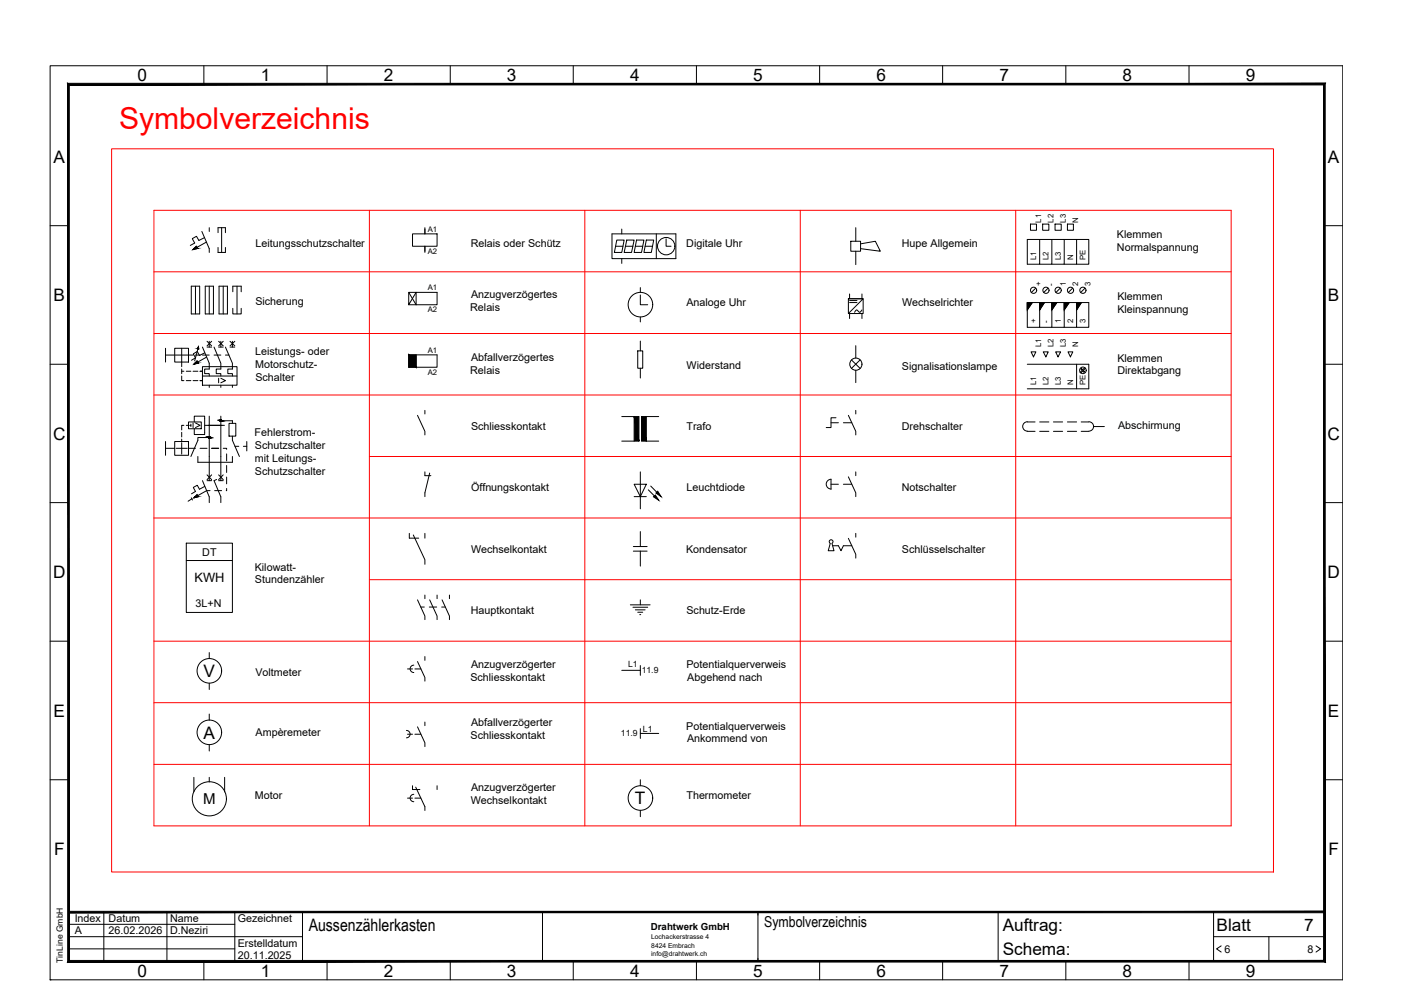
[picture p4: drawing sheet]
<svg xmlns="http://www.w3.org/2000/svg" width="297mm" height="210mm" viewBox="0 0 297 210" stroke-linecap="round" stroke-linejoin="round" font-family="sans-serif">
<g fill="none" stroke="#000" stroke-width=".21">
<path d="M10.6 13.9h274.1v193.8h-274.1zM43.2 13.9v3.9M69.3 13.9v3.9M95.5 13.9v3.9M121.5 13.9v3.9M147.7 13.9v3.9M173.8 13.9v3.9M199.9 13.9v3.9M226 13.9v3.9M252.1 13.9v3.9M10.6 47.9h3.9M40.9 52.9l.7-.7 .3 .5z"/>
<path d="M42.8 49.1l1.6 3.6v.8M43.3 50.4l-1.1 .6-.5-.9-.9 .5 .5 .9-1 .5M43.8 51.3l-2.9 1.6M44.4 48.3v.8M46.2 52.5v1h1.6v-1M46.2 49.3v-1h1.6v1M47 48.3v5.2M87.5 49.6h5.2v2.6h-5.2zM90.1 48.3v1.3M90.1 52.2v1.3M129.8 49.6h13.5v5.2h-13.5zM130.5 52.2h1.6"/>
<path d="M130.8 50.9h1.5l-.5 2.6h-1.5zM131.8 48.6v1M131.8 54.8v1.1M132.6 52.2h1.6M132.9 50.9h1.6l-.6 2.6h-1.6zM134.7 52.2h1.6M135 50.9h1.5l-.5 2.6h-1.5zM136.8 52.2h1.5M137 50.9h1.6l-.5 2.6h-1.6zM139.1 49.6v5.2M141.2 50.6v1.6h1.1M180.4 51.2h2.1v2.1h-2.1z"/>
<path d="M181.4 48.3v2.9M181.4 53.3v2.8M182.5 51.7l3.1-.5 1 2.1-4.1-.6M217.8 50.8h2.6v5.2h-2.6zM218.5 47.5h1.3v1.3h-1.3zM220.4 50.8h2.6v5.2h-2.6M221.1 47.5h1.3v1.3h-1.3zM223 50.8h2.6v5.2h-2.6M223.7 47.5h1.3v1.3h-1.3zM225.6 50.8h2.7v5.2h-2.7M226.3 47.5h1.3v1.3h-1.3zM228.3 50.8h2.5v5.2h-2.5"/>
<path d="M280.8 47.9h3.9M10.6 77.2h3.9M35.1 73.8v3M35.1 75.3h5.8M37 73.8h3v3h-3zM38.5 79.7v1h.5M38.5 73.8v3.9M38.5 78.2v1M38.5 78.7h.5M39.5 78.7h1M40.6 60.7h1.7v5.9h-1.7zM40.9 78.7h1.1"/>
<path d="M41.4 60.7v5.9M41.4 75.3h1M42.1 73.5v.5l-.2-.1 .2-.4-.8 3M42.4 78.7h.5M42.9 77.7h7.3v4h-7.3zM42.9 73.6l1.5 3.4v1.2h-1v1h1v.5M42.9 75.3h1.5M42.9 79.7h7.3M43.4 74.8l-1.1 .6-.5-.9-.8 .5 .4 .9-.8 .5M43.5 60.7h1.8v5.9h-1.8zM43.8 75.7l-2.7 1.5 .9-.2-.2-.5-.7 .7M43.9 73.6h1"/>
<path d="M43.9 72.4l1 .9M44.4 60.7v5.9M44.4 72.4v1.2M44.9 72.4l-1 .9M45.4 73.6l1.4 3.4v1.2h-1v1h1v.5M45.4 75.3h1.4M46.4 73.6h.9M46.4 72.4l.9 .9M46.4 60.7h1.8v5.9h-1.8zM46.8 72.4v1.2M47.3 60.7v5.9M47.3 72.4l-.9 .9"/>
<path d="M47.8 73.6l1.5 3.4v1.2h-1v1h1v.5M47.8 75.3h.8M48.8 73.6h1M48.8 72.4l1 .9M49.3 72.4v1.2M49.4 65.4v1.2h1.7v-1.2M49.4 61.9v-1.2h1.7v1.2M49.8 72.4l-1 .9M50.2 60.7v5.9M86.7 62l1.5 2.6v-2.6l-1.5 2.6v-2.6h6v2.6h-6M86.7 75.2h6v2.7h-6zM88.2 75.2v2.7"/>
<path d="M135.2 74.4h1.1v3.7h-1.1zM135.8 62.5v2.1h1.5M135.8 61v1M135.8 67.2v1.1M135.8 72.3v2.1M135.8 78.1v2.1M179.9 63.3h3.1l-3.1 3.2M179.9 63.3h3.1v3.2h-3.1zM180.1 63.7h1.6M180.1 62.3v1M180.1 66.5v1M180.1 64.1h1.6"/>
<path d="M180.5 76.3l1.9 1.8M181.4 73.3v2.6M181.4 78.5v2.6M182.4 76.3l-1.9 1.8M182.8 65.7l-.5 .5-.7-.5-.4 .5M182.8 62.3v1M182.8 66.5v1M217.8 64.1v5.3h2.6v-5.3h-2.6v1.6l1.1-1.6M217.8 77.2h13v5.2h-13M218.6 74.6h1l-.5 1.1zM219.6 61.1l-.9 .9M221.2 74.6h1l-.5 1.1z"/>
<path d="M221.4 64.1l-1 1.6v-1.6h2.6v5.3h-2.6M222.2 61.1l-.9 .9M223.8 74.6h1.1l-.6 1.1zM224.1 64.1l-1.1 1.6v-1.6h2.6v5.3h-2.6M224.8 61.1l-.9 .9M226.4 74.6h1.1l-.6 1.1zM226.7 64.1l-1.1 1.6v-1.6h2.7v5.3h-2.7M227.4 61.1l-.9 .9M228.3 77.2v5.2M229.3 64.1l-1 1.6v-1.6h2.5v5.3h-2.5M230 77.9l-.4 .5-.3-.3-.1 .1 .2 .3-.4 .5M230 61.1l-.9 .9"/>
<path d="M230.1 78.1l-.4 .4 .3 .3-.2 .1-.2-.2-.4 .4M280.8 77.2h3.9M35.1 93.6v2.9M35.1 95.1h1.9M37 93.6h3v2.9h-3zM37.3 95.1h2.4M38.5 91.7v.9M38.5 93.1v.5M38.5 93.9v2.4M39 90.2h-.5v1M39.5 90.2h.5M39.5 80.7h1"/>
<path d="M40 89.5h2.7v1.4h-2.7zM40 95.1h1.4M40.2 90.2h.3M40.5 89.9v.5M40.9 89.7v.9M40.9 80.7h1.1M41.2 89.5v-1.3h2.2v3.9h-2.2v-1.2M41.4 89.7l1 .5-1 .4M42 96.8v1.2h7.3v-1.2M42.4 95.1h1.5M42.4 80.7h.5M43.4 90.2h4.2"/>
<path d="M44.4 92.8h-2.4v.6l-1.5 3.4M44.4 81.7v.4M44.4 88.2v13.7M44.9 95.1h1.5M46.4 80.2v1M46.8 80.2l1 .5-1 .5M46.8 81.7v.4M46.8 88.2v13.7M46.8 89.2h2.5v.6M47.3 95.1h.7v.2M48 96.2v1.5M48 98.7v1.5"/>
<path d="M48.6 89.8h1.4v2.7h-1.4zM49.3 92.5v.9l1.5 3.4M49.3 81.7v.4M49.8 94.6h.8M51.6 94.6h.7M52.3 93.6v2M88.5 88.1l1.6 3.4v.7M90.1 87v.8M131.8 93.5h2.7M131.8 88.3h2.7M137 93.5h2.7M137 88.3h2.7"/>
<path d="M176.2 89.6h1.6M177.2 88.6h-1v2h-1M178.8 89.6h1.8M179.9 88.1l1.5 3.4v.7M181.4 87v.8M217.8 89.5h1.7M217.8 91.5h1.7M217.8 89.4a.99 .99 0 0 0-1 1 .99 .99 0 0 0 1 1M220.4 89.5h2M220.4 91.5h2M223.4 89.5h1.9M223.4 91.5h1.9"/>
<path d="M226.3 89.5h2M226.3 91.5h2M229.2 89.5h1.6M229.2 91.5h1.6M230.9 89.4a.99 .99 0 0 1 1 1 .99 .99 0 0 1-1 1M231.9 90.4h2.2M10.6 106.6h3.9M39.5 115.2h9.8v14.7h-9.8zM39.5 118.8h9.8M40.6 105.6l.2 .4M40.7 105.8l-.8 .5M42.9 101.9l1.5 3.4v1.3"/>
<path d="M43.4 103.1l-1.1 .6-.5-.8-.8 .4 .4 .9-.8 .5M43.9 101.9h1M43.9 100.7l1 1M44.5 104h-.7l-2.7 1.6 .9-.3-.2-.4-.7 .7M44.9 100.7l-1 1M45.5 104h1.5M45.9 101.7l-.5 .2 1.4 3.4v1.3M46.4 101.9h.9M46.4 100.7l.9 1M47.3 100.7l-.9 1M48 103.6v.4M48 101.1v1.5"/>
<path d="M86.8 113.1v1h2M87.6 113.4l2.5 5.3v.9M90.1 100v.9h1.3M90.1 113.1v1M91.1 100.3l-1 4.2v.8M134.3 115.9h2.9M134.3 116.9h2.9M134.5 102.7h2.5l-1.2 2.6zM134.5 105.3h2.5M135.8 100v7.9M135.8 112.7v3.2M135.8 116.9v3.1"/>
<path d="M137.5 103.9l2.2 2.2M138 103.1l2.2 2.2M176 115.2l-.4 1.6h1.2l-.4-1.6M176 115.2a.4 .4 0 0 1-.1-.6 .4 .4 0 0 1 .6 0 .4 .4 0 0 1-.1 .6M176.2 102.7h1.6M176.2 103.7a1.04 1.04 0 0 1-1-1 1.04 1.04 0 0 1 1-1.1v2.1M176.5 115.7h1.3l.5 1.1 .5-1.1h1.8M178.8 102.7h1.8M179.9 114.1l1.5 3.4v.8M179.9 101.1l1.5 3.4v.8M181.4 100v.9M181.4 113.1v.8"/>
<path d="M280.8 106.6h3.9M10.6 135.9h3.9M44.4 138.4v1.2M88.5 127.2l1.6 3.4v.8M89.2 128.7h.8M90.1 126.2v.7M90.1 139.2v.8M91 128.7h1.6M91.1 127.2l1.6 3.4v.8M92.7 126.2v.7M93.6 128.7h.8M93.7 127.2l1.6 3.4v.8"/>
<path d="M95.3 126.2v.7M133.6 128.2h4.2M134.2 128.7h3.1M134.7 129.3h2.1M135.2 129.8h1.1M135.6 130.3h.2M135.8 127.2v1M280.8 135.9h3.9M44.4 144.9v1.3M44.4 151.4v1.3M44.4 157.9v1.3M86.2 154.9a.78 .78 0 0 1 .8 .8 .78 .78 0 0 1-.8 .7"/>
<path d="M86.4 155.7h1.1M86.4 141.8h1.1M87.7 141a.78 .78 0 0 0-.7 .8 .78 .78 0 0 0 .7 .8M88 155.7h1.2M88 141.8h1.2M88.5 154.1l1.6 3.4v.8M88.5 140.3l1.6 3.4v.7M90.1 153.1v.8M131.8 142.1h4M135.8 141.1v2.1M135.8 154.5v2.1M135.8 155.5h3.9"/>
<path d="M10.6 165.3h3.9M41.1 164.8v3.1M44.4 164.8v1M47.6 164.8v3.1M86.4 169.2h1.1M87.5 166.6v.8h1.5M87.7 168.4a.78 .78 0 0 0-.7 .8 .78 .78 0 0 0 .7 .8M88 169.2h1.2M88.1 166.9l2 4.1v.8M92.7 166.6v.8M135.8 165.3v1.3M135.8 171.8v1.4"/>
<path d="M280.8 165.3h3.9M14.5 198.6h49.6M14.5 196h35.3M22 193.4v10.4M35.4 193.4v10.4M49.8 193.4v10.4M64.1 193.4v10.4M115 193.4v10.4M115.7 193.4h-.7v.6M160.1 193.4h.6v10.4M211.6 193.4v10.4M257.3 198.6h23.5"/>
<path d="M257.3 193.4v10.4M269 198.6v5.2M10.6 207.7h.1M14.5 201.2h35.3M43.2 203.8v3.9M69.3 203.8v3.9M95.5 203.8v3.9M115 203.2v.6h.7M121.5 203.8v3.9M147.7 203.8v3.9M160.7 203.2v.6h-.6M173.8 203.8v3.9"/>
<path d="M199.9 203.8v3.9M226 203.8v3.9M252.1 203.8v3.9M258.9 200.5l-1 .7 1 .7M279 200.5l1 .7-1 .7"/>
<circle cx="141.2" cy="52.2" r="1.84"/>
<circle cx="135.8" cy="64.6" r="2.6"/>
<circle cx="181.5" cy="77.2" r="1.29"/>
<circle cx="219.1" cy="61.5" r=".66"/>
<circle cx="221.8" cy="61.5" r=".66"/>
<circle cx="224.3" cy="61.5" r=".66"/>
<circle cx="227" cy="61.5" r=".66"/>
<circle cx="229.6" cy="78.5" r=".7"/>
<circle cx="229.6" cy="61.5" r=".66"/>
<circle cx="44.4" cy="92.7" r=".15"/>
<circle cx="46.8" cy="89.2" r=".15"/>
<circle cx="44.4" cy="155.3" r="2.6"/>
<circle cx="44.4" cy="142.2" r="2.6"/>
<circle cx="44.4" cy="169.4" r="3.6"/>
<circle cx="135.8" cy="169.2" r="2.6"/>
</g>
<g fill="#000" stroke="#000" stroke-width=".21">
<path d="M217.8 64.1h1.1l-1.1 1.6zM220.4 64.1h1l-1 1.6zM223 64.1h1.1l-1.1 1.6zM225.6 64.1h1.1l-1.1 1.6zM228.3 64.1h1l-1 1.6zM44.2 92.6h.2zM44.4 92.9h.1zM46.7 89.1h.1zM46.8 89.3h.1zM138.6 105.3l.3-.3 .8 1.1zM139.1 104.5l.3-.3 .8 1.1z"/>
<path d="M14.7 18h265.9l.4-.3zM14.4 17.7h266.6l-266.3 .3zM14.4 17.7l.3 185.9v-185.6zM14.4 17.7l.3 185.9-.3 .4zM14.7 203.6l-.3 .4 266.2-.4zM14.4 204l266.2-.4 .4 .4zM280.6 18v185.6l.4 .4zM280.6 18l.4-.3v186.3z"/>
<path d="M41.6 52.2l.3 .5h-.8zM40.9 52.9l1-.2h-.8z"/>
<path d="M41.8 76.5l.2 .5h-.6zM41.1 77.2l.9-.2h-.6z"/>
<path d="M42.1 73.5v.4h-.2zM41.9 73.9l.2 .1z"/>
<path d="M86.7 75.2l1.5 2.7v-2.7zM86.7 75.2l1.5 2.7h-1.5z"/>
<path d="M44.2 92.8h.2zM44.2 92.8h.2z"/>
<path d="M44.4 92.6h.1zM44.4 92.6h.1z"/>
<path d="M44.2 92.6l.2 .1zM44.2 92.6l.2 .1z"/>
<path d="M44.2 92.7h.2zM44.2 92.7h.2z"/>
<path d="M44.2 92.7l.2 .1zM44.2 92.7l.2 .1z"/>
<path d="M44.4 92.8h.1zM44.4 92.8h.1z"/>
<path d="M44.2 92.8h.2zM44.2 92.8h.2z"/>
<path d="M44.2 92.8l.2 .1zM44.2 92.8l.2 .1z"/>
<path d="M44.4 92.9h.1zM44.4 92.9h.1z"/>
<path d="M44.2 92.9h.2zM44.2 92.9h.2z"/>
<path d="M44.4 92.6h.1zM44.4 92.6h.1z"/>
<path d="M44.4 92.6l.1 .1zM44.4 92.6l.1 .1z"/>
<path d="M44.4 92.7h.1zM44.4 92.7h.1z"/>
<path d="M44.4 92.7l.1 .1zM44.4 92.7l.1 .1z"/>
<path d="M44.4 92.8h.1zM44.4 92.8h.1z"/>
<path d="M44.4 92.8h.1zM44.4 92.8l.1 .1z"/>
<path d="M46.7 89.1h.1zM46.7 89.1h.1z"/>
<path d="M46.7 89.1l.1 .1zM46.7 89.1l.1 .1z"/>
<path d="M46.7 89.2h.1zM46.7 89.2h.1z"/>
<path d="M46.8 89.2h.2zM46.8 89.2h.2z"/>
<path d="M46.7 89.2h.1zM46.7 89.2h.1z"/>
<path d="M46.7 89.2l.1 .1zM46.7 89.2l.1 .1z"/>
<path d="M46.7 89.3h.1zM46.7 89.3h.1z"/>
<path d="M46.8 89.3h.1zM46.8 89.3h.1z"/>
<path d="M46.7 89.3h.1zM46.7 89.3h.1z"/>
<path d="M46.8 89.1h.1zM46.8 89.1h.1z"/>
<path d="M46.8 89.1h.1zM46.8 89.1h.1z"/>
<path d="M46.8 89.1h.2zM46.8 89.1h.2z"/>
<path d="M46.8 89.1l.2 .1zM46.8 89.1l.2 .1z"/>
<path d="M46.8 89.2h.2zM46.8 89.2h.2z"/>
<path d="M46.8 89.2l.2 .1zM46.8 89.2l.2 .1z"/>
<path d="M46.8 89.3h.2zM46.8 89.3h.1z"/>
<path d="M134.5 88.3v5.2h1zM134.5 88.3h1v5.2z"/>
<path d="M136 88.3v5.2h1zM136 88.3h1v5.2z"/>
<path d="M41.8 104.9l.2 .4h-.6zM41.4 105.3l-.3 .3 .9-.3z"/>
<path d="M14.5 193.2v.3l266.3-.3zM14.5 193.5l266.3-.3v.3z"/>
</g>
<g fill="none" stroke="#f00" stroke-width=".21">
<path d="M23.7 31.6h246.3v153.3h-246.3zM32.6 44.6h228.4v130.5h-228.4zM32.6 57.6h228.4M78.3 44.6v130.5M124 44.6v130.5M169.7 44.6v130.5M215.3 44.6v130.5M32.6 70.7h228.4M32.6 83.7h228.4M78.3 96.8h182.7M32.6 109.8h228.4M32.6 135.9h228.4"/>
<path d="M78.3 122.9h182.7M32.6 149h228.4M32.6 162.1h228.4"/>
</g>
<text font-size="6.4" fill="#f00" x="25.2" y="27.3">Symbolverzeichnis</text>
<g font-size="3.6">
<text x="29.2" y="17.2">0</text>
<text x="55.3" y="17.2">1</text>
<text x="81.4" y="17.2">2</text>
<text x="107.5" y="17.2">3</text>
<text x="133.6" y="17.2">4</text>
<text x="159.7" y="17.2">5</text>
<text x="185.8" y="17.2">6</text>
<text x="211.9" y="17.2">7</text>
<text x="238" y="17.2">8</text>
<text x="264.1" y="17.2">9</text>
<text x="11.3" y="34.5">A</text>
<text x="281.5" y="34.5">A</text>
<text x="11.3" y="63.9">B</text>
<text x="281.5" y="63.9">B</text>
<text x="11.3" y="93.2">C</text>
<text x="281.4" y="93.2">C</text>
<text x="11.3" y="122.6">D</text>
<text x="281.4" y="122.6">D</text>
<text x="43.2" y="143.6">V</text>
<text x="11.3" y="151.9">E</text>
<text x="281.5" y="151.9">E</text>
<text x="43.2" y="156.6">A</text>
<text x="134.6" y="170.5">T</text>
<text x="11.5" y="181.3">F</text>
<text x="281.6" y="181.3">F</text>
<text x="65.4" y="197.3">Aussenzählerkasten</text>
<text x="212.6" y="197.3">Auftrag:</text>
<text x="257.9" y="197.3">Blatt</text>
<text x="276.5" y="197.3">7</text>
<text x="212.6" y="202.5">Schema:</text>
<text x="29.2" y="207.1">0</text>
<text x="55.3" y="207.1">1</text>
<text x="81.4" y="207.1">2</text>
<text x="107.5" y="207.1">3</text>
<text x="133.6" y="207.1">4</text>
<text x="159.7" y="207.1">5</text>
<text x="185.8" y="207.1">6</text>
<text x="211.9" y="207.1">7</text>
<text x="238" y="207.1">8</text>
<text x="264.1" y="207.1">9</text>
</g>
<g font-size="3.2">
<text x="43.1" y="170.4">M</text>
<text x="162" y="196.4">Symbolverzeichnis</text>
</g>
<text font-size="2.7" x="41.2" y="123.5">KWH</text>
<g font-size="2.3">
<text x="54.2" y="52.4">Leitungsschutzschalter</text>
<text x="99.8" y="52.4">Relais oder Schütz</text>
<text x="145.5" y="52.4">Digitale Uhr</text>
<text x="191.2" y="52.4">Hupe Allgemein</text>
<text x="236.8" y="50.5">Klemmen</text>
<text x="236.8" y="53.2">Normalspannung</text>
<text x="54.1" y="64.7">Sicherung</text>
<text x="99.7" y="65.9">Relais</text>
<text x="99.9" y="63.1">Anzugverzögertes</text>
<text x="145.5" y="64.8">Analoge Uhr</text>
<text x="191.3" y="64.8">Wechselrichter</text>
<text x="236.9" y="63.6">Klemmen</text>
<text x="236.9" y="66.3">Kleinspannung</text>
<text x="54.1" y="75.4">Leistungs- oder</text>
<text x="99.9" y="76.6">Abfallverzögertes</text>
<text x="236.9" y="76.7">Klemmen</text>
<text x="54.1" y="78.1">Motorschutz-</text>
<text x="54.1" y="80.8">Schalter</text>
<text x="99.7" y="79.3">Relais</text>
<text x="145.6" y="78.3">Widerstand</text>
<text x="191.2" y="78.4">Signalisationslampe</text>
<text x="236.9" y="79.4">Direktabgang</text>
<text x="54" y="92.5">Fehlerstrom-</text>
<text x="54.1" y="95.2">Schutzschalter</text>
<text x="99.9" y="91.1">Schliesskontakt</text>
<text x="145.5" y="91.1">Trafo</text>
<text x="191.2" y="91.1">Drehschalter</text>
<text x="237.1" y="91">Abschirmung</text>
<text x="54" y="97.9">mit Leitungs-</text>
<text x="54.1" y="100.7">Schutzschalter</text>
<text x="99.9" y="104.1">Öffnungskontakt</text>
<text x="145.5" y="104.2">Leuchtdiode</text>
<text x="191.2" y="104.1">Notschalter</text>
<text x="42.9" y="117.9">DT</text>
<text x="99.9" y="117.2">Wechselkontakt</text>
<text x="145.5" y="117.2">Kondensator</text>
<text x="191.2" y="117.2">Schlüsselschalter</text>
<text x="54" y="121">Kilowatt-</text>
<text x="54.1" y="123.7">Stundenzähler</text>
<text x="41.4" y="128.7">3L+N</text>
<text x="99.8" y="130.2">Hauptkontakt</text>
<text x="145.5" y="130.2">Schutz-Erde</text>
<text x="54.1" y="143.3">Voltmeter</text>
<text x="99.9" y="141.7">Anzugverzögerter</text>
<text x="145.5" y="141.7">Potentialquerverweis</text>
<text x="99.7" y="144.4">Schliesskontakt</text>
<text x="145.7" y="144.4">Abgehend nach</text>
<text x="99.9" y="153.9">Abfallverzögerter</text>
<text x="145.5" y="154.7">Potentialquerverweis</text>
<text x="54.2" y="156.1">Ampèremeter</text>
<text x="99.8" y="156.6">Schliesskontakt</text>
<text x="145.7" y="157.4">Ankommend von</text>
<text x="99.9" y="167.7">Anzugverzögerter</text>
<text x="54" y="169.4">Motor</text>
<text x="99.8" y="170.4">Wechselkontakt</text>
<text x="145.5" y="169.4">Thermometer</text>
<text x="15.8" y="195.5">Index</text>
<text x="23" y="195.5">Datum</text>
<text x="36.1" y="195.5">Name</text>
<text x="50.4" y="195.5">Gezeichnet</text>
<text x="15.8" y="198.1">A</text>
<text x="23" y="198.1">26.02.2026</text>
<text x="36.1" y="198.1">D.Neziri</text>
<text x="50.4" y="203.3">20.11.2025</text>
<text x="50.4" y="200.7">Erstelldatum</text>
<text x="259.6" y="202">6</text>
<text x="277.2" y="202">8</text>
</g>
<text font-size="2.1" x="138" y="197.2">Drahtwerk GmbH</text>
<g font-size="1.8">
<text x="133.2" y="141.4">L1</text>
<text x="136.1" y="142.7">11.9</text>
<text x="136.3" y="155.2">L1</text>
<text x="131.7" y="156.1">11.9</text>
<text x="13.3" y="204.1" transform="rotate(-90 13.3 204.1)">TinLine GmbH</text>
</g>
<g font-size="1.6">
<text x="220.8" y="47.2" transform="rotate(-90 220.8 47.2)">L1</text>
<text x="223.4" y="47.2" transform="rotate(-90 223.4 47.2)">L2</text>
<text x="226" y="47.2" transform="rotate(-90 226 47.2)">L3</text>
<text x="228.6" y="47.2" transform="rotate(-90 228.6 47.2)">N</text>
<text x="90.7" y="49.1">A1</text>
<text x="90.7" y="53.8">A2</text>
<text x="219.7" y="55.1" transform="rotate(-90 219.7 55.1)">L1</text>
<text x="222.3" y="55.1" transform="rotate(-90 222.3 55.1)">L2</text>
<text x="224.9" y="55.1" transform="rotate(-90 224.9 55.1)">L3</text>
<text x="227.5" y="55.1" transform="rotate(-90 227.5 55.1)">N</text>
<text x="230.2" y="55.1" transform="rotate(-90 230.2 55.1)">PE</text>
<text x="90.7" y="61.5">A1</text>
<text x="220.8" y="60.6" transform="rotate(-90 220.8 60.6)">+</text>
<text x="223.4" y="60.6" transform="rotate(-90 223.4 60.6)">-</text>
<text x="226" y="60.6" transform="rotate(-90 226 60.6)">1</text>
<text x="228.6" y="60.6" transform="rotate(-90 228.6 60.6)">2</text>
<text x="231.2" y="60.6" transform="rotate(-90 231.2 60.6)">3</text>
<text x="90.7" y="66.2">A2</text>
<text x="219.7" y="68.5" transform="rotate(-90 219.7 68.5)">+</text>
<text x="222.3" y="68.5" transform="rotate(-90 222.3 68.5)">-</text>
<text x="224.9" y="68.5" transform="rotate(-90 224.9 68.5)">1</text>
<text x="227.5" y="68.5" transform="rotate(-90 227.5 68.5)">2</text>
<text x="230.2" y="68.5" transform="rotate(-90 230.2 68.5)">3</text>
<text x="90.7" y="74.8">A1</text>
<text x="220.8" y="73.6" transform="rotate(-90 220.8 73.6)">L1</text>
<text x="223.4" y="73.6" transform="rotate(-90 223.4 73.6)">L2</text>
<text x="226" y="73.6" transform="rotate(-90 226 73.6)">L3</text>
<text x="228.6" y="73.6" transform="rotate(-90 228.6 73.6)">N</text>
<text x="90.7" y="79.4">A2</text>
<text x="219.7" y="81.6" transform="rotate(-90 219.7 81.6)">L1</text>
<text x="222.3" y="81.6" transform="rotate(-90 222.3 81.6)">L2</text>
<text x="224.9" y="81.6" transform="rotate(-90 224.9 81.6)">L3</text>
<text x="227.5" y="81.6" transform="rotate(-90 227.5 81.6)">N</text>
<text x="230.2" y="81.6" transform="rotate(-90 230.2 81.6)">PE</text>
</g>
<g font-size="1.4">
<text x="138" y="199.2">Lochackerstrasse 4</text>
<text x="138" y="202.8">info@drahtwerk.ch</text>
<text x="138.1" y="201">8424 Embrach</text>
</g>
</svg>
